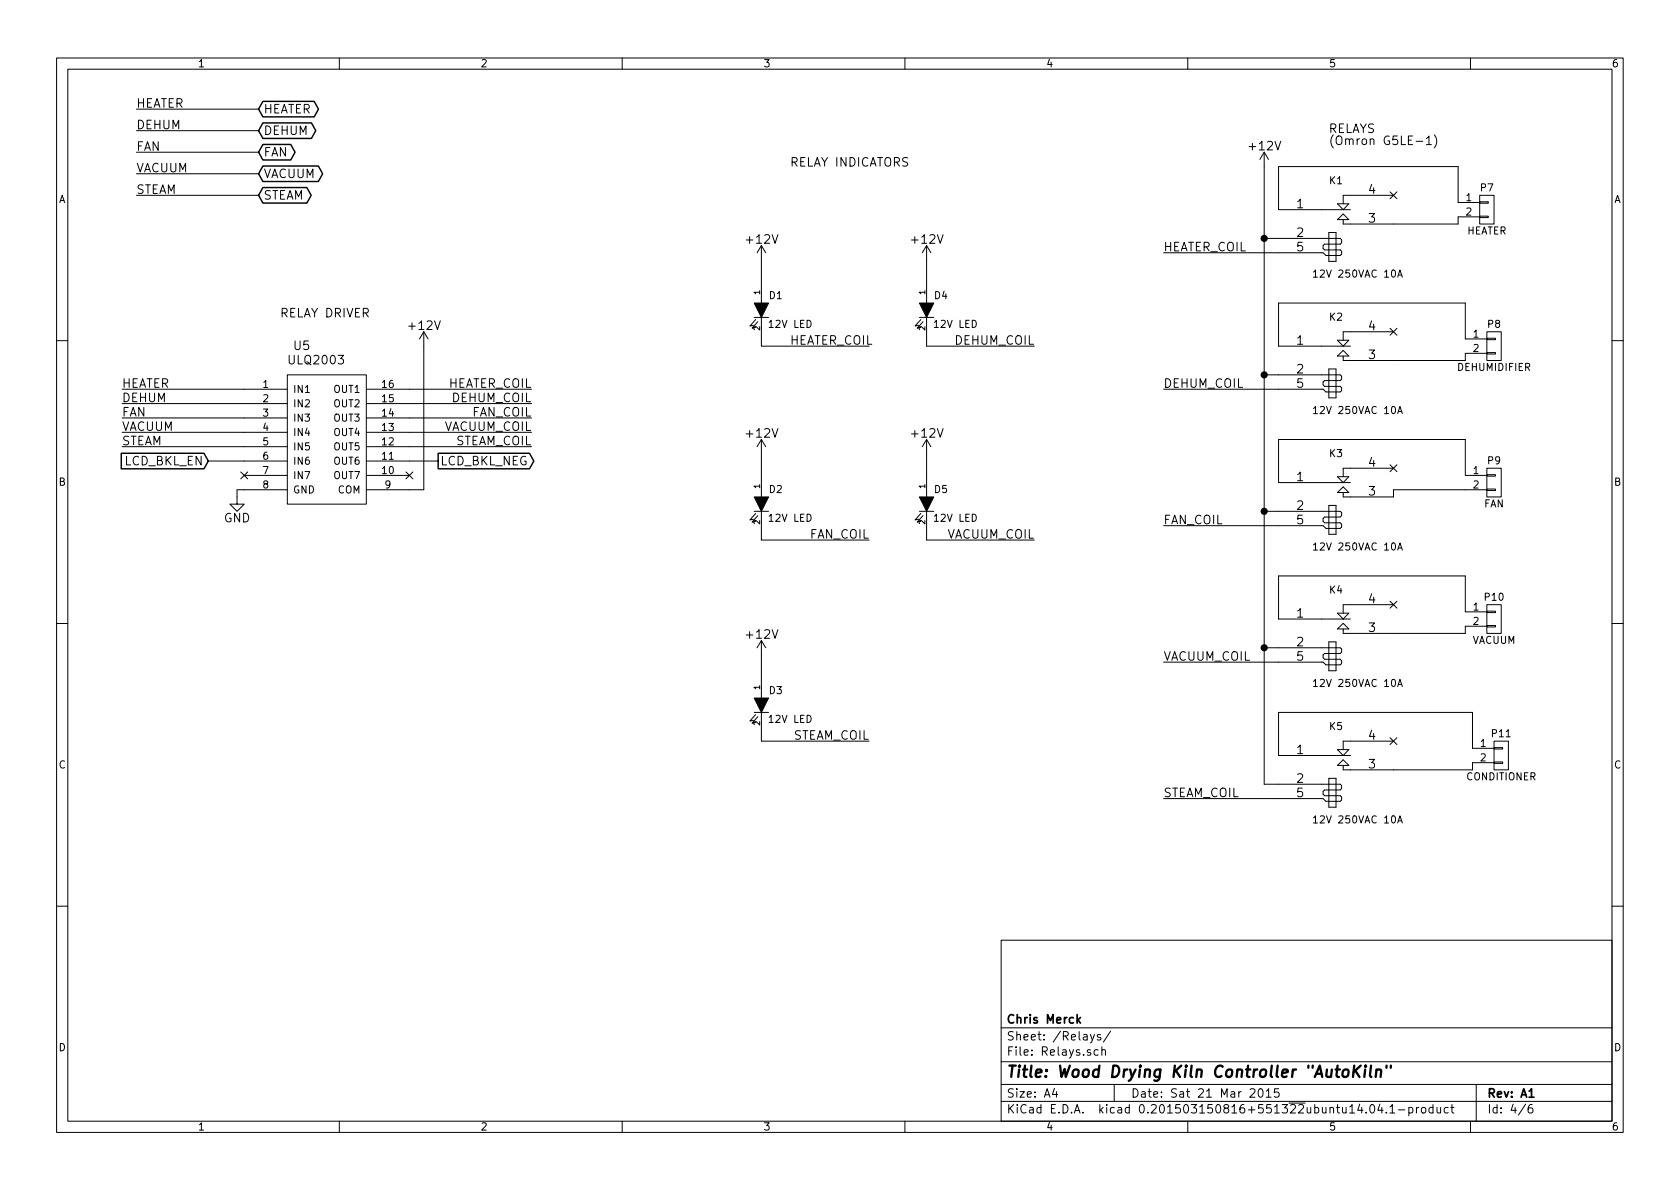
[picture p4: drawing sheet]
<svg xmlns="http://www.w3.org/2000/svg" width="297mm" height="210mm" viewBox="0 0 297 210" stroke-linecap="round" stroke-linejoin="round" font-family="sans-serif">
<g fill="none" stroke="#000" stroke-width=".18">
<path d="M10 10.3h277v189.9h-277zM12 12.2h273v186.1h-273zM24.1 19.3h21.6M60 10.3v1.9M110 10.3v1.9M160 10.3v1.9M210 10.3v1.9M260 10.3v1.9M24.1 34.5h21.6M24.1 23.1h21.6M24.1 26.9h21.6M24.1 30.7h21.6"/>
<path d="M223.5 26.9v111.8h13.5l.2 .2v.5l-.2 .3h-2.8l-.3 .2v.5l.3 .3h2.8l.2 .3v.5l-.2 .2h-2.6l-.5-.5h-28.2M223.5 26.9l-.7 1.3M223.5 26.9l.8 1.3M236.5 38.8l1-1 1 1zM236.5 36h2l-1 1.1zM245.8 33.9l1.2 1.2M246.4 34.5h-8.9v1.5M247 33.9l-1.2 1.2M250.4 25h1.2M252.2 24.5l.5-.5v1.6M252.2 25.6h.9M253.6 23.8a1.75 1.75 0 0 1 0 2.4"/>
<path d="M261.6 38.2h1.5v.3h-1.5zM261.6 35.7h1.5v.2h-1.5zM261.6 34.5h2.6v5.1h-2.6zM261.6 35.8h-3.8v-6.3h-31.7v7.6h12.7M261.6 38.3h-3.8v1.3h-20.3v-.8M74.9 58.7v27.9h-10.1M74.9 58.7l-.7 1.2M74.9 58.7l.8 1.2M133.3 56.1h2.6M133.6 56.5l-1 1.2 .6-.2M134 56.9l-1 1.1 .6-.1M134.6 56.1v5.1h19.1"/>
<path d="M134.6 43.4v10.2M134.6 43.4l-.7 1.3M134.6 43.4l.8 1.3M162.6 56.1h2.5M162.8 56.5l-1 1.2 .6-.2M163.2 56.9l-1 1.1 .6-.1M163.8 56.1v5.1h19.1M163.8 43.4v10.2M163.8 43.4l-.7 1.3M163.8 43.4l.8 1.3M223.5 42.2h13.5l.2 .2v.5l-.2 .3h-2.8l-.3 .2v.5l.3 .3h2.8l.2 .2v.6l-.2 .2h-2.6l-.5-.5h-28.2M232.2 48.1l.4-.4v1.3"/>
<path d="M232.2 49h.7M234.9 41.1h1.3v5.1h-1.3zM245.8 58.1l1.2 1.2M246.4 58.7h-8.9v1.5M247 58.1l-1.2 1.2M247.1 49l.4-1.3 .5 1.3M247.2 48.6h.6M262.9 59.8h1.5v.3h-1.5zM262.9 58.7h2.5v5h-2.5zM262.9 59.9h-3.8v-6.3h-33v7.6h12.7M10 60.2h2M21.6 68.8h29.2"/>
<path d="M21.6 71.4h29.2M21.6 73.9h29.2M21.6 76.4h29.2M21.6 79h29.2M50.8 66.3h14v22.8h-14zM64.8 68.8h29.2M64.8 71.4h29.2M64.8 73.9h29.2M64.8 76.4h29.2M64.8 79h29.2M134.6 77.7v10.2M134.6 77.7l-.7 1.3"/>
<path d="M134.6 77.7l.8 1.3M163.8 77.7v10.2M163.8 77.7l-.7 1.3M163.8 77.7l.8 1.3M223.5 66.3h13.5l.2 .2v.6l-.2 .2h-2.8l-.3 .3v.4l.3 .3h2.8l.2 .3v.5l-.2 .2h-2.6l-.5-.5h-28.2M232.2 72.2l.4-.3v1.2M232.2 73.1h.7M234.9 65.2h1.3v5.2h-1.3zM236.5 63l1-1 1 1zM236.5 60.2h2l-1 1zM247.1 73.1l.4-1.2 .5 1.2M247.2 72.8h.6"/>
<path d="M262.9 62.4h1.5v.2h-1.5zM262.9 62.5h-3.8v1.2h-21.6v-.7M285 60.2h2M36.8 81.5h14M42.6 83.5l1.2 1.2M43.2 84.1h7.6M43.8 83.5l-1.2 1.2M50.8 86.6h-8.9v2.5h1.3l-1.3 1.3-1.3-1.3h1.3M64.8 84.1h7.6M64.8 81.5h12.7M71.8 83.5l1.2 1.2M73 83.5l-1.2 1.2"/>
<path d="M133.3 90.4h2.6M133.6 90.8l-1 1.1 .6-.1M134 91.2l-1 1.1 .6-.1M134.6 90.4v5.1h19.1M162.6 90.4h2.5M162.8 90.8l-1 1.1 .6-.1M163.2 91.2l-1 1.1 .6-.1M163.8 90.4v5.1h19.1M223.5 90.4h13.5l.2 .2v.6l-.2 .2h-2.8l-.3 .3v.5l.3 .3h2.8l.2 .2v.5l-.2 .2h-2.6l-.5-.4h-28.2M232.2 96.4l.4-.4v1.3M232.2 97.3h.7M234.9 89.4h1.3v5.1h-1.3z"/>
<path d="M236.5 87.1l1-1 1 1zM236.5 84.3h2l-1 1zM245.8 82.2l1.2 1.2M246.4 82.8h-8.9v1.5M247 82.2l-1.2 1.2M247.1 97.3l.4-1.3 .5 1.3M247.2 96.9h.6M262.9 86.5h1.5v.2h-1.5zM262.9 83.9h1.5v.3h-1.5zM262.9 82.8h2.5v5.1h-2.5zM262.9 86.6h-16.5v1.3h-8.9v-.8M262.9 84.1h-3.8v-6.4h-33v7.6h12.7"/>
<path d="M10 110.3h2M134.6 113.3v10.1M134.6 113.3l-.7 1.2M134.6 113.3l.8 1.2M223.5 114.5h13.5l.2 .3v.5l-.2 .3h-2.8l-.3 .2v.5l.3 .3h2.8l.2 .2v.5l-.2 .3h-2.6l-.5-.5h-28.2M234.9 113.5h1.3v5.1h-1.3zM236.5 111.2l1-1 1 1zM236.5 108.4h2l-1 1.1zM245.8 106.3l1.2 1.2M246.4 106.9h-8.9v1.5M247 106.3l-1.2 1.2M262.9 110.6h1.5v.3h-1.5z"/>
<path d="M262.9 108.1h1.5v.2h-1.5zM262.9 106.9h2.5v5.1h-2.5zM262.9 110.7h-3.8v1.3h-21.6v-.8M262.9 108.2h-3.8v-6.4h-33v7.7h12.7M285 110.3h2M133.3 126h2.6M133.6 126.4l-1 1.1 .6-.1M134 126.7l-1 1.2 .6-.1M134.6 126v5.1h19.1M232.2 120.5l.4-.4v1.3M232.2 121.4h.7M234.9 137.6h1.3v5.1h-1.3z"/>
<path d="M236.5 135.4l1-1 1 1zM236.5 132.6h2l-1 1zM245.8 130.4l1.2 1.3M246.4 131.1h-8.9v1.5M247 130.4l-1.2 1.3M247.1 121.4l.4-1.3 .5 1.3M247.2 121h.6M264.2 134.7h1.5v.3h-1.5zM264.2 132.2h1.5v.3h-1.5zM264.2 131.1h2.5v5h-2.5zM264.2 134.9h-3.9v1.2h-22.8v-.7M264.2 132.3h-3.9v-6.3h-34.2v7.6h12.7"/>
<path d="M232.2 144.6l.4-.3v1.2M232.2 145.5h.7M247.1 145.5l.4-1.2 .5 1.2M247.2 145.2h.6M10 160.2h2M177 166.3h108v32h-108zM285 160.2h2M60 198.3v1.9M110 198.3v1.9M160 198.3v1.9M177 194.8h108M177 191.8h108"/>
<path d="M177 187.8h108M177 181.8h108M186.4 192.5l-.3 1h.9M186.8 193v1M192.8 182.9l.3 1M193.5 182.9l-.5 1.4-.2 .1M194.2 185.7l-.5-.1-.3 .3 .1 .6 .2 .1 .5-.1M194.6 183a.37 .37 0 0 0-.6 .1l.1 .3 .5 .1 .1 .1-.3 .3-.4-.1M194.8 185.7l.2-.1 .4 .1 .1 .9M194.8 185.1v1.5M196.4 182.3l-1.3 2M197 191.8v3"/>
<path d="M210 198.3v1.9M221 192.7l.3-.2h.3l.3 .5-.9 1h.9M222.6 192.7l.2-.2a.81 .81 0 0 1 .6 .6 .81 .81 0 0 1-.3 .8l-.1 .1a.79 .79 0 0 1-.4-1.3zM223.9 193l.4-.5v1.5M223.9 194h.8M226.1 192.5h-.7l-.1 .7 .2-.1 .5 .1 .2 .2-.1 .5-.2 .1-.6-.1M242.3 195.5l.2-.2a.81 .81 0 0 1 .6 .6 .81 .81 0 0 1-.3 .8l-.1 .1a.79 .79 0 0 1-.4-1.3zM244 195.2l-.4 1.1h1M244.3 195.8v1M245.1 196.7v.1M245.7 195.8l.5-.5v1.5M245.7 196.8h.9"/>
<path d="M247.2 196.3h1.2M249.1 195.9l.4-.1 .3 .3-.1 .6h-.6M249.1 195.8v1.5M250.4 195.8v1M250.9 195.8l-.5 .3M251.4 196l.2-.2 .4 .2 .1 .5-.1 .2-.4 .1-.2-.1zM253.4 195.9l-.5-.1-.2 .3v.6l.2 .1 .5-.1M253.4 195.3v1.5M254.1 195.8l.1 .9 .3 .1 .2-.1M254.7 195.8v1M256.1 195.9l-.5-.1-.3 .3 .1 .6 .2 .1 .5-.1M256.5 195.8h.6"/>
<path d="M256.7 195.3v1.3l.4 .2M260 198.3v1.9M261 191.8v6.5M269.7 195.2l-1.2 2M270.9 195.3a.59 .59 0 0 0-.7 .7l.1 .7 .2 .1 .5-.1v-.5l-.1-.2-.4-.1-.3 .3"/>
</g>
<path d="M191 179.9l-.6 .6M190.6 180.4l.4 .5M270.4 194h.8" fill="none" stroke="#000" stroke-width=".3"/>
<path d="M239.4 188.4l-.2 2M239.6 189.3l.8 1.1M240.6 188.4l-1.3 1.2M241.4 189.1l-.2 1.3M241.5 188.4l-.1 .2 .2-.1-.1-.1-.1 .2M242.4 188.4l-.2 1.8 .3 .2M243.4 189.3a.52 .52 0 0 1 .8 .1l-.1 1M243.4 189.1l-.2 1.3M245.2 188.4l-.1 .4M245.9 188.4v.4" fill="none" stroke="#000" stroke-width=".41"/>
<path d="M133.3 53.6h2.6l-1.3 2.5zM162.6 53.6h2.5l-1.3 2.5zM133.3 87.9h2.6l-1.3 2.5zM162.6 87.9h2.5l-1.3 2.5zM133.3 123.4h2.6l-1.3 2.6z" fill="#000" stroke="#000" stroke-width=".18"/>
<g fill="#000" stroke="#000" stroke-width=".25">
<circle cx="223.5" cy="42.2" r=".51"/>
<circle cx="223.5" cy="66.3" r=".51"/>
<circle cx="223.5" cy="90.4" r=".51"/>
<circle cx="223.5" cy="114.5" r=".51"/>
</g>
<path d="M46.5 17.9h9l.8 1.4-.8 1.4h-9l-.8-1.4zM46.5 21.7h8.6l.7 1.4-.7 1.4h-8.6l-.8-1.4zM46.5 25.5h4.9l.8 1.4-.8 1.4h-4.9l-.8-1.4zM46.5 29.4h9.8l.7 1.3-.7 1.4h-9.8l-.8-1.4zM46.5 33.2h7.8l.7 1.3-.7 1.4h-7.8l-.8-1.4zM21.4 80.2h14.7l.7 1.3-.7 1.4h-14.7zM77.5 80.2h16.1l.8 1.3-.8 1.4h-16.1z" fill="none" stroke="#000" stroke-width=".25"/>
<text font-size="2.8" x="178" y="190.5">Title: Wood Drying Kiln Controller &quot;AutoKiln&quot;</text>
<g font-size="2.1">
<text x="24.1" y="22.9">DEHUM</text>
<text x="24.1" y="19">HEATER</text>
<text x="46.6" y="20.1">HEATER</text>
<text x="46.6" y="23.9">DEHUM</text>
<text x="234.9" y="23.5">RELAYS</text>
<text x="24.1" y="26.7">FAN</text>
<text x="46.6" y="27.7">FAN</text>
<text x="139.7" y="29.5">RELAY INDICATORS</text>
<text x="221" y="26.6">+12V</text>
<text x="234.9" y="25.6">(Omron G5LE-1)</text>
<text x="24.1" y="34.3">STEAM</text>
<text x="24.1" y="30.5">VACUUM</text>
<text x="46.6" y="31.5">VACUUM</text>
<text x="46.6" y="35.3">STEAM</text>
<text x="242" y="34.3">4</text>
<text x="229.3" y="36.8">1</text>
<text x="229.3" y="41.9">2</text>
<text x="242" y="39.4">3</text>
<text x="132.1" y="43.1">+12V</text>
<text x="161.3" y="43.1">+12V</text>
<text x="205.7" y="44.4">HEATER_COIL</text>
<text x="229.3" y="44.4">5</text>
<text x="49.5" y="56.1">RELAY DRIVER</text>
<text x="72.4" y="58.3">+12V</text>
<text x="242" y="58.4">4</text>
<text x="51.3" y="64.4">ULQ2003</text>
<text x="52" y="61.9">U5</text>
<text x="139.7" y="61">HEATER_COIL</text>
<text x="168.9" y="61">DEHUM_COIL</text>
<text x="229.3" y="61">1</text>
<text x="242" y="63.5">3</text>
<text x="21.6" y="71.1">DEHUM</text>
<text x="21.6" y="68.6">HEATER</text>
<text x="79" y="68.6">HEATER_COIL</text>
<text x="80" y="71.1">DEHUM_COIL</text>
<text x="205.7" y="68.6">DEHUM_COIL</text>
<text x="229.3" y="66">2</text>
<text x="229.3" y="68.6">5</text>
<text x="21.6" y="76.2">VACUUM</text>
<text x="21.6" y="73.7">FAN</text>
<text x="78.4" y="76.2">VACUUM_COIL</text>
<text x="83.4" y="73.7">FAN_COIL</text>
<text x="132.1" y="77.4">+12V</text>
<text x="161.3" y="77.4">+12V</text>
<text x="21.6" y="78.7">STEAM</text>
<text x="21.9" y="82.3">LCD_BKL_EN</text>
<text x="77.9" y="82.3">LCD_BKL_NEG</text>
<text x="80.3" y="78.7">STEAM_COIL</text>
<text x="242" y="82.5">4</text>
<text x="229.3" y="85.1">1</text>
<text x="242" y="87.6">3</text>
<text x="39.5" y="92.4">GND</text>
<text x="143.1" y="95.2">FAN_COIL</text>
<text x="167.3" y="95.2">VACUUM_COIL</text>
<text x="205.7" y="92.7">FAN_COIL</text>
<text x="229.3" y="90.2">2</text>
<text x="229.3" y="92.7">5</text>
<text x="242" y="106.7">4</text>
<text x="132.1" y="112.9">+12V</text>
<text x="229.3" y="109.2">1</text>
<text x="242" y="111.8">3</text>
<text x="205.7" y="116.8">VACUUM_COIL</text>
<text x="229.3" y="114.3">2</text>
<text x="229.3" y="116.8">5</text>
<text x="140" y="130.8">STEAM_COIL</text>
<text x="242" y="130.8">4</text>
<text x="229.3" y="133.3">1</text>
<text x="242" y="135.9">3</text>
<text x="205.7" y="141">STEAM_COIL</text>
<text x="229.3" y="138.4">2</text>
<text x="229.3" y="141">5</text>
<text x="178" y="184">Sheet: /Relays/</text>
<text x="178" y="181">Chris Merck</text>
<text x="178" y="186.7">File: Relays.sch</text>
<text x="178" y="196.9">KiCad E.D.A. kicad 0.201503150816+551322ubuntu14.04.1-product</text>
<text x="178" y="194.1">Size: A4</text>
<text x="200" y="194.1">Date: Sat 21 Mar 2015</text>
<text x="263" y="194.1">Rev: A1</text>
<text x="263" y="196.9">Id: 4/6</text>
</g>
<g font-size="1.8">
<text x="35" y="11.9">1</text>
<text x="85" y="11.9">2</text>
<text x="135" y="11.9">3</text>
<text x="185" y="11.9">4</text>
<text x="235" y="11.9">5</text>
<text x="285" y="11.9">6</text>
<text x="10.4" y="35.9">A</text>
<text x="235.1" y="32.6">K1</text>
<text x="259.2" y="35.6">1</text>
<text x="261.8" y="33.8">P7</text>
<text x="285.4" y="35.9">A</text>
<text x="259.2" y="38.1">2</text>
<text x="259.3" y="41.4">HEATER</text>
<text x="136" y="52.9">D1</text>
<text x="165.3" y="52.9">D4</text>
<text x="233" y="49.1">12V 250VAC 10A</text>
<text x="136.1" y="58">12V LED</text>
<text x="165.3" y="58">12V LED</text>
<text x="235.1" y="56.7">K2</text>
<text x="260.5" y="59.7">1</text>
<text x="263.1" y="58">P8</text>
<text x="257.8" y="65.6">DEHUMIDIFIER</text>
<text x="260.5" y="62.2">2</text>
<text x="46.5" y="68.6">1</text>
<text x="46.5" y="71.1">2</text>
<text x="51.8" y="69.5">IN1</text>
<text x="59" y="69.5">OUT1</text>
<text x="67.6" y="71.1">15</text>
<text x="67.6" y="68.6">16</text>
<text x="46.5" y="73.7">3</text>
<text x="46.5" y="76.2">4</text>
<text x="51.8" y="72">IN2</text>
<text x="51.8" y="74.5">IN3</text>
<text x="51.8" y="77.1">IN4</text>
<text x="59" y="77.1">OUT4</text>
<text x="59" y="74.5">OUT3</text>
<text x="59" y="72">OUT2</text>
<text x="67.6" y="76.2">13</text>
<text x="67.6" y="73.7">14</text>
<text x="233" y="73.2">12V 250VAC 10A</text>
<text x="46.5" y="78.7">5</text>
<text x="46.5" y="81.3">6</text>
<text x="46.5" y="83.8">7</text>
<text x="51.8" y="79.6">IN5</text>
<text x="51.8" y="82.2">IN6</text>
<text x="59" y="82.2">OUT6</text>
<text x="59" y="79.6">OUT5</text>
<text x="67.6" y="83.8">10</text>
<text x="67.6" y="81.3">11</text>
<text x="67.6" y="78.7">12</text>
<text x="235.1" y="80.8">K3</text>
<text x="260.5" y="83.8">1</text>
<text x="263.1" y="82.1">P9</text>
<text x="10.4" y="85.9">B</text>
<text x="46.5" y="86.4">8</text>
<text x="51.8" y="84.7">IN7</text>
<text x="51.8" y="87.2">GND</text>
<text x="59" y="84.7">OUT7</text>
<text x="59.6" y="87.2">COM</text>
<text x="68.1" y="86.4">9</text>
<text x="136" y="87.2">D2</text>
<text x="165.3" y="87.2">D5</text>
<text x="260.5" y="86.4">2</text>
<text x="262.4" y="89.7">FAN</text>
<text x="285.4" y="85.9">B</text>
<text x="136.1" y="92.2">12V LED</text>
<text x="165.3" y="92.2">12V LED</text>
<text x="233" y="97.3">12V 250VAC 10A</text>
<text x="235.1" y="104.9">K4</text>
<text x="260.5" y="107.9">1</text>
<text x="262.6" y="106.2">P10</text>
<text x="260.3" y="113.8">VACUUM</text>
<text x="260.5" y="110.5">2</text>
<text x="136" y="122.7">D3</text>
<text x="233" y="121.5">12V 250VAC 10A</text>
<text x="136.1" y="127.8">12V LED</text>
<text x="235.1" y="129.1">K5</text>
<text x="263.9" y="130.3">P11</text>
<text x="10.4" y="135.9">C</text>
<text x="259.3" y="138">CONDITIONER</text>
<text x="261.8" y="132.1">1</text>
<text x="261.8" y="134.6">2</text>
<text x="285.4" y="135.9">C</text>
<text x="233" y="145.6">12V 250VAC 10A</text>
<text x="10.4" y="185.9">D</text>
<text x="285.4" y="185.9">D</text>
<text x="35" y="199.9">1</text>
<text x="85" y="199.9">2</text>
<text x="135" y="199.9">3</text>
<text x="185" y="199.9">4</text>
<text x="235" y="199.9">5</text>
<text x="285" y="199.9">6</text>
</g>
<g font-size="1.4">
<text x="134.4" y="52.1" transform="rotate(-90 134.4 52.1)">1</text>
<text x="163.6" y="52.1" transform="rotate(-90 163.6 52.1)">1</text>
<text x="134.4" y="58.4" transform="rotate(-90 134.4 58.4)">2</text>
<text x="163.6" y="58.4" transform="rotate(-90 163.6 58.4)">2</text>
<text x="134.4" y="86.4" transform="rotate(-90 134.4 86.4)">1</text>
<text x="163.6" y="86.4" transform="rotate(-90 163.6 86.4)">1</text>
<text x="134.4" y="92.7" transform="rotate(-90 134.4 92.7)">2</text>
<text x="163.6" y="92.7" transform="rotate(-90 163.6 92.7)">2</text>
<text x="134.4" y="121.9" transform="rotate(-90 134.4 121.9)">1</text>
<text x="134.4" y="128.3" transform="rotate(-90 134.4 128.3)">2</text>
</g>
</svg>
